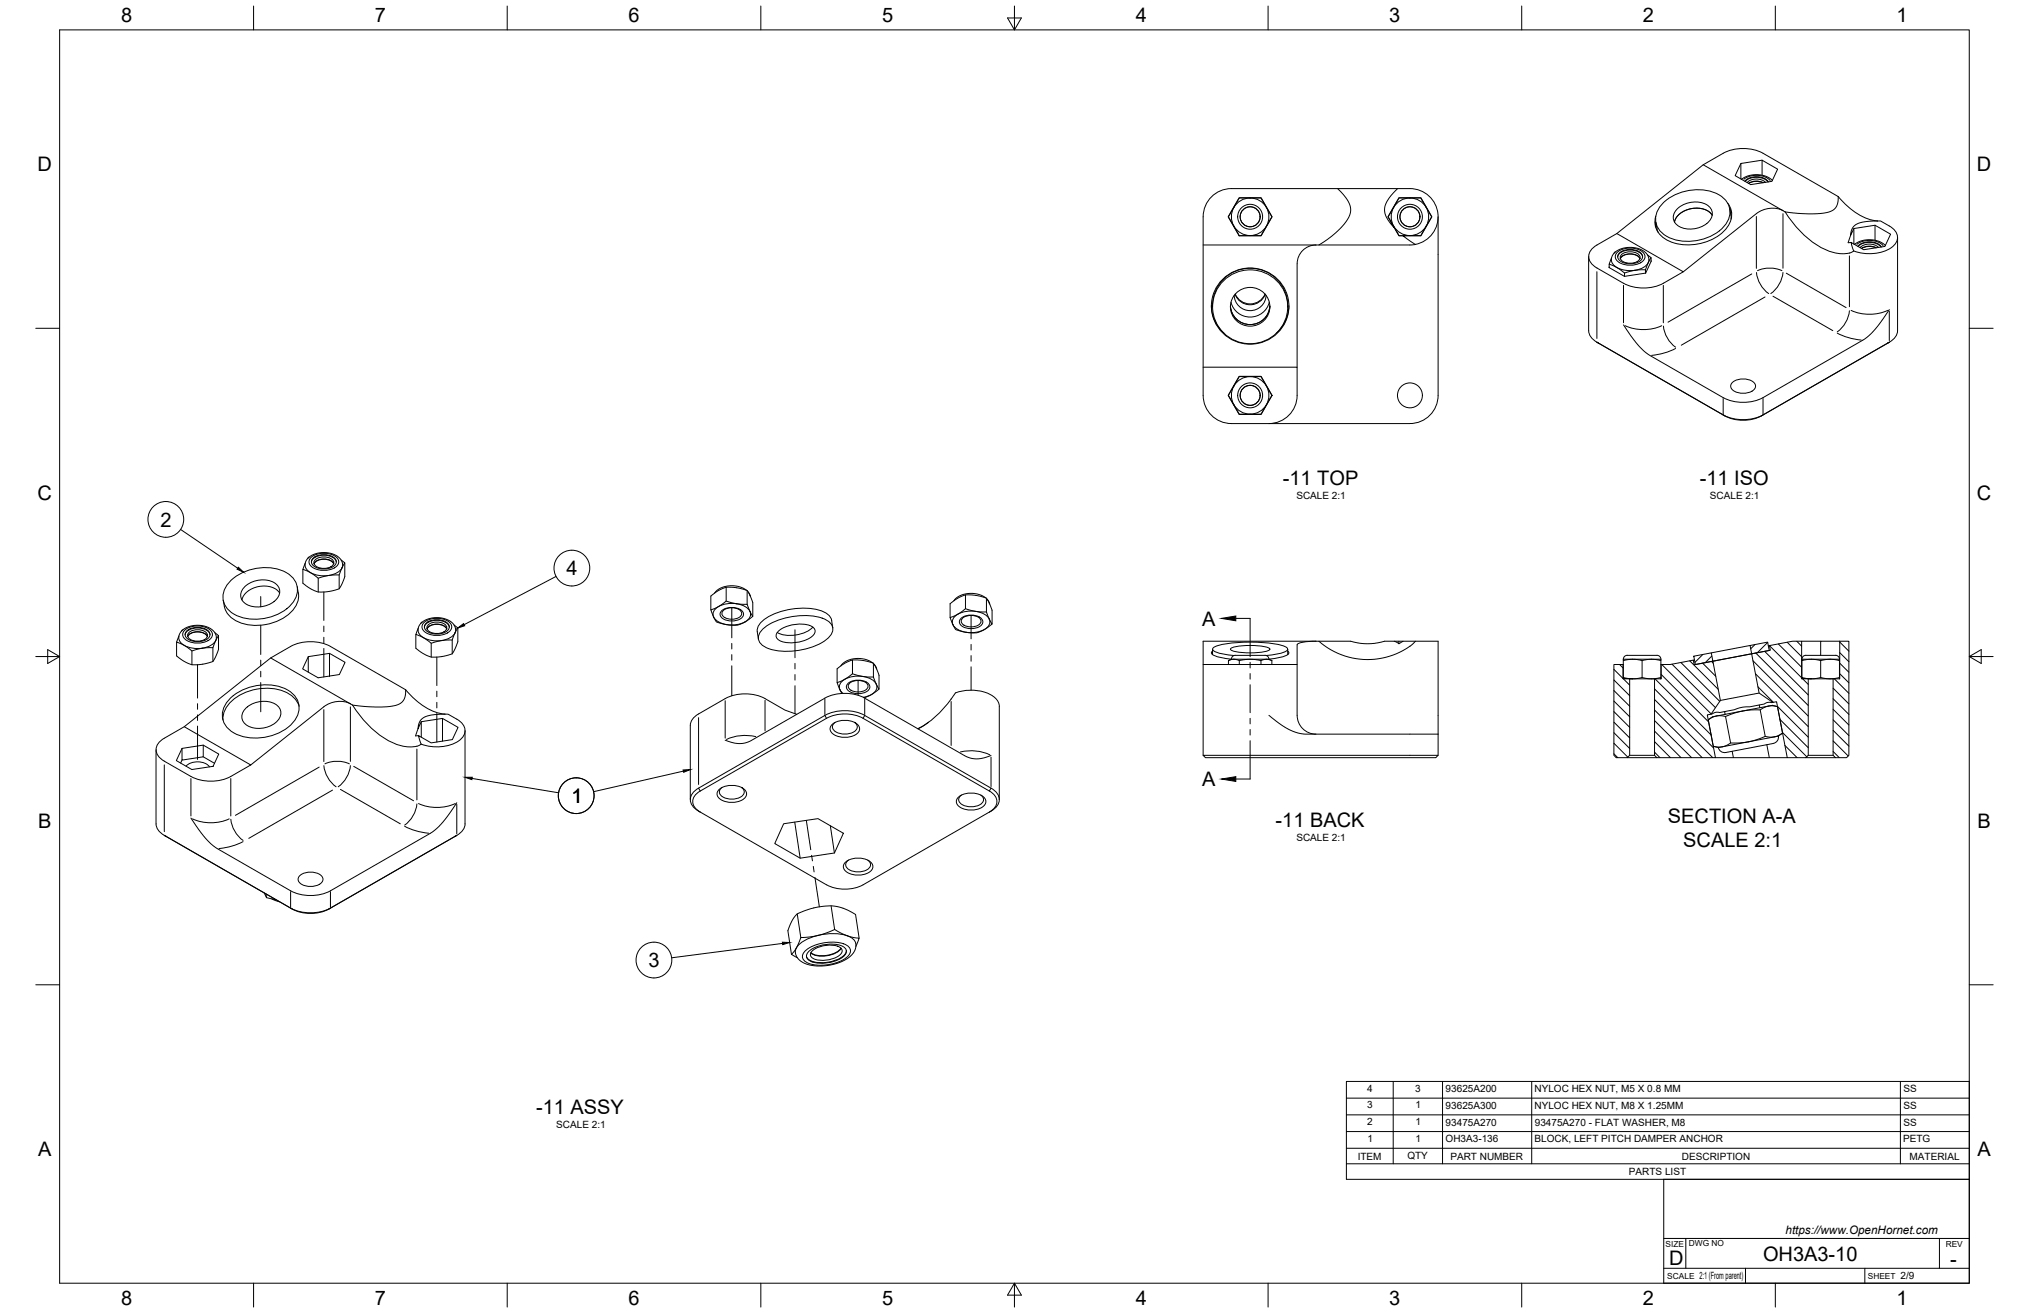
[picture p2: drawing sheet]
<svg xmlns="http://www.w3.org/2000/svg" width="864mm" height="559mm" viewBox="0 0 864 559" stroke-linecap="round" stroke-linejoin="round" font-family="sans-serif">
<!-- layer: Visible -->
<g fill="none" stroke="#000" stroke-width=".43">
<path d="M724.9 70.1l34 19.6M741 69.6l-2.5 5.2 6.7 3.8 9-1.4 2.4-5.2-6.6-3.8v6.4M741.3 76.2l3.2-1.5 3.7-.4 3.3 .7 2.9 1.8M742.7 77.1a7.1 7.1 0 0 1 10 .3M742.8 77.2a7.3 7.3 0 0 1 9.7 .2M750 68.2l-9 1.4v6.6M750.3 77.8a6.6 6.6 0 0 0-6 .3M750.5 77.7a6.6 6.6 0 0 0-6.3 .3M751.4 77.6a6 6 0 0 0-7.8 .1M527.4 84.2h9.4l4.6 8.1-4.6 8.1h-9.4l-4.7-8.1zM527.5 84.3h8.6a1.76 1.76 0 0 1 1.5 1.6l3.4 5.8a1.72 1.72 0 0 1-.6 2.2l-3.4 5.8a1.73 1.73 0 0 1-2.2 .6h-6.7a1.7 1.7 0 0 1-1.6-1.6l-3.6-6.4zM569.3 80.3l2.5 2.5 2.1 3 1 2.9-.3 2.6-1.7 3-2.9 3.4-3.8 3.3-4.8 3.3"/>
<path d="M593.2 96.3l1.9 3.4a1.73 1.73 0 0 0 2.2 .6h6.8a1.7 1.7 0 0 0 1.5-1.6l1.4-2.4M593.4 96.9l2 3.5h1.8M593.7 81.4l1.2-1.1a22.3 22.3 0 0 1 9 .6 12 12 0 0 1 8.2 12.1 12 12 0 0 1-9.6 11l-5.3-3.6h7.6l4.7-8.1-4.7-8.1h-9.4l-4.7 8.1 2.7 4.6-1.9-2.2-1.5-2.4-.5-1.5-.2-1.9 1-3.2zM594.9 80.3h-70.8a12 12 0 0 0-12 12v76a12 12 0 0 0 12 12h76a12 12 0 0 0 12-12v-76M600.1 84.3h4a1.76 1.76 0 0 1 1.5 1.6l3.7 6.4-2.3 4M600.1 84.3h-4a1.76 1.76 0 0 0-1.5 1.6l-3.4 5.8a1.72 1.72 0 0 0 .6 2.2l1.4 2.4M600.1 84.3a8 8 0 0 0-6.9 11.9M600.1 84.3a8 8 0 0 1 6.9 12M607 96.2a8 8 0 0 1-13.8 0M688.2 99.4l28.2 16.3-8.4 4.9M704.7 94.5l-.1 2.1M704.7 94.6l1.1 4.3"/>
<path d="M708.1 86.2a21.1 21.1 0 0 1 24.7-2.6 8.3 8.3 0 0 1 .2 13.6 21.1 21.1 0 0 1-24.8 2.6 8.3 8.3 0 0 1-.1-13.6zM713.8 89a10.6 10.6 0 0 1 14-.7 4.9 4.9 0 0 1-2.3 7.5 10.4 10.4 0 0 1-12.3-.6 4.4 4.4 0 0 1 .6-6.2zM728.8 91.6a9.4 9.4 0 0 0-12-1.8l-1.7 1.1-1.4 1.3-1 2.3M735.4 86.5a8.9 8.9 0 0 1-2.3 12.5 22.1 22.1 0 0 1-24.3 2.8 8.3 8.3 0 0 1-4.1-9.8M737 90.7l-.8-1.8 .6 4.4M758.9 89.7l.9 .5M758.9 89.7a10.9 10.9 0 0 0-11.3 1.2l-31.2 24.8M759.8 90.2a38.5 38.5 0 0 0 20.3 17.2 10.5 10.5 0 0 0 8 0l.9-.6M782.4 83.7l-32-18.5a18.8 18.8 0 0 0-17 0l-8.5 4.9-36.7 29.3-8.5 4.9a5.1 5.1 0 0 0-2.6 7.5l2.6 2.3 11.3 6.5a18.9 18.9 0 0 0 17 0M782.4 83.7l-.1 2.4-.7 1.9-1.4 1.4-1.9 .9-4 .6-4.7 .1-9.8-.8M782.4 83.6a26.1 26.1 0 0 0 16.7 10.4M789.1 97.3v6.6"/>
<path d="M789.1 96.2l1.4-.9 2.3-.8 7.6-.4a15.8 15.8 0 0 1 6.3 4.2 4.7 4.7 0 0 1-1.8 7.1 17.9 17.9 0 0 1-16 1.2l-1-3.4 5.3 3.1 9.1-1.4 2.4-5.2-6.6-3.8-9 1.4-1.4 2.9 .4-2.2zM798.1 95.9v6.4M799.1 94h.1M512.1 104.3h48M520.4 118.8a16.3 16.3 0 0 1 25.6 2.8 16.3 16.3 0 0 1-9 24.1 16.3 16.3 0 0 1-18.9-6.9 16.3 16.3 0 0 1 2.3-20zM520.8 119.5a15.8 15.8 0 0 1 24.8 2.7 15.8 15.8 0 0 1-8.7 23.4 15.8 15.8 0 0 1-18.4-6.7 15.8 15.8 0 0 1 2.3-19.4zM552.1 112.3v44M560.1 104.3a8 8 0 0 0-8 8M602.4 104l-1.8 .3h-40.5M676.2 109.2v31.5a6 6 0 0 0 3.5 4.9M684.9 112.4v1.5M685.9 109.8l-.8 2.1a.71 .71 0 0 0 .1 .7 .71 .71 0 0 0 .8 .2l2.7 1.4 2.7 2 4.5-1.2"/>
<path d="M687.3 107.4l3.2-1.7 4.2-.4 2.4 .4 1.8 .7 1.4 1 1.1 1.4a3.4 3.4 0 0 1 .2 3 9.7 9.7 0 0 1-10.3 3.2 5.4 5.4 0 0 1-5.5-4.7l.5-1.5zM687.6 107.2l-.6 .6M688.5 109.3a5.3 5.3 0 0 1 6.3-2.8 4.3 4.3 0 0 1 4.3 2.8M689.4 107.5a7.5 7.5 0 0 1 9.3 .6 2.43 2.43 0 0 1-1.9 3.6 7.5 7.5 0 0 1-7.9-1.3 2 2 0 0 1 .5-2.9zM689.6 110a5.4 5.4 0 0 1 8.4 0M689.7 110.1a5.4 5.4 0 0 1 8.3 0M690.2 108.3a6 6 0 0 1 7.7 .5 2.05 2.05 0 0 1-1.7 2.8 5.3 5.3 0 0 1-6.6-1.7zM691.4 116.2v1.4M700.4 114.8v1.4M701.2 108.5l.5 .4a1.02 1.02 0 0 1 .9 .8 1.02 1.02 0 0 1-.5 1.1l-1.6 3.5a1.46 1.46 0 0 1-1.9 .5l-2.7 .2M702.8 111l-2.4 5.2-9 1.4-6.6-3.8 .1-.2M702.8 109.7v1.6"/>
<path d="M787.7 100.2l-1.1 3.1 1.3-.1M789.3 104l3.3-1.6 3.4-.4 3.6 .7 2.8 1.8M789.4 103.9l-.1 .1M790.7 104.8a7.1 7.1 0 0 1 10.1 .3M790.9 104.9a7.3 7.3 0 0 1 9.7 .2M798.4 105.5a6.6 6.6 0 0 0-6 .3M798.6 105.4a6.6 6.6 0 0 0-6.3 .3M799.5 105.3a6 6 0 0 0-7.8 .1M807.7 101.1v39.6a6 6 0 0 1-3.6 4.9l-54.4 31.4M515.6 130.1a16.1 16.1 0 0 0 5.4 11.8M516.1 130.6a16 16 0 0 1 16-16.4 16 16 0 0 1 16 16.4M523.7 130.2a8.4 8.4 0 0 0 8.4 7.9 8.4 8.4 0 0 0 8.4-7.9"/>
<path d="M523.9 128.6a8.4 8.4 0 0 0 8.2 6.3 8.4 8.4 0 0 0 8.2-6.3M525.3 125.7a6.8 6.8 0 0 0 6.8 6.5 6.8 6.8 0 0 0 6.8-6.5M525.7 125.2a6.8 6.8 0 0 0 6.4 4.5 6.8 6.8 0 0 0 6.4-4.5M525.8 125.1a6.9 6.9 0 0 0 6.3 4.2 6.9 6.9 0 0 0 6.3-4.2M548.6 130.1a16.1 16.1 0 0 1-5.4 11.8M804.1 131.7l-5.2 7.5-2.7 3-2.2 1.8-43.6 25.2a18.8 18.8 0 0 1-17 0l-31.9-18.4-2.2-1.7-2.7-3-5.6-7.8M512.1 156.3h40v12a12 12 0 0 1-12 12M679.7 145.6l54.4 31.4a17.2 17.2 0 0 0 15.6 0M680.4 146h.1M803.5 146h-.1M527.4 160.2h9.4l4.6 8.1-4.6 8.1h-9.4l-4.7-8.1zM539 164.3l2 3.4a1.72 1.72 0 0 1-.6 2.2l-1.4 2.4"/>
<path d="M539 164.3l-2-3.5a1.73 1.73 0 0 0-2.2-.5h-6.7a1.7 1.7 0 0 0-1.6 1.6l-3.6 6.4 4.2 7.4a1.73 1.73 0 0 0 2.2 .6h6.8a1.76 1.76 0 0 0 1.5-1.6l1.4-2.4M539 164.3a8 8 0 0 1 0 8M539 164.3a8 8 0 0 0-12-2.2 8 8 0 0 0 0 12.3 8 8 0 0 0 12-2.1M733.4 176.6a18.8 18.8 0 0 0 17 0M737.5 162.6a7.5 7.5 0 0 1 9.3 .6 2.43 2.43 0 0 1-1.9 3.6 7.5 7.5 0 0 1-7.9-1.3 2 2 0 0 1 .5-2.9zM129.9 239.7l-.7 1.7a.58 .58 0 0 0-.3 .6 .58 .58 0 0 0 .5 .5l4.5 2.4a2.15 2.15 0 0 0 3.3 .6l2.7-.6M131.6 237.1l-.6 .6M132.6 239.2a5.3 5.3 0 0 1 6.2-2.9 4.3 4.3 0 0 1 4.3 2.9M133.4 237.4a7.5 7.5 0 0 1 9.4 .6 2.43 2.43 0 0 1-1.9 3.6 7.5 7.5 0 0 1-8-1.3 2 2 0 0 1 .5-2.9zM134.2 238.2a6 6 0 0 1 7.7 .5 2.05 2.05 0 0 1-1.7 2.8 5.3 5.3 0 0 1-6.6-1.8zM134.3 239a6.1 6.1 0 0 1 7.5 .4l.2 .6a5.4 5.4 0 0 0-8.3 0zM145.2 238.3l.6 .5a1.1 1.1 0 0 1 .8 .9 1.1 1.1 0 0 1-.6 1.1l-.4 .9"/>
<path d="M146.7 239.6v5.8l-1.6 4a2.6 2.6 0 0 1-2.8 1.8l-3.4 .7-3.3 .1-4.4-2-2.3-1.8v-5.9M98.3 247a21.1 21.1 0 0 1 24.7-2.5 8.3 8.3 0 0 1 .2 13.6 21.1 21.1 0 0 1-24.7 2.5 8.3 8.3 0 0 1-.2-13.6zM104 249.9a10.6 10.6 0 0 1 14.1-.8 4.9 4.9 0 0 1-2.3 7.5 10.4 10.4 0 0 1-12.3-.6 4.4 4.4 0 0 1 .5-6.1zM119 252.4a9.4 9.4 0 0 0-11.9-1.8l-1.8 1.1-1.3 1.3-1 2.3M126.5 249.7a10.7 10.7 0 0 1-5.6 13.2 20.9 20.9 0 0 1-22.3 .1 9.7 9.7 0 0 1-3.6-7.6M135.4 246.1v5.8M144.4 244.7v5.9M145.6 241.7l-.7 1.5a1.41 1.41 0 0 1-.5 1.4 1.41 1.41 0 0 1-1.5 .1l-3 .2M145.6 241.7a7.3 7.3 0 0 1-5.7 3.2M145.6 241.7a5.3 5.3 0 0 0-4.8-6.2l-3.3-.3-2.8 .4-2.7 1.2-1.6 1.7a3.7 3.7 0 0 0 2.5 5.6 12.9 12.9 0 0 0 7 .8M302.6 259.6v-5.9l1.7-1.4 2.5-1.5 2.3-.9 3.2 .1 3.4 .6a4.6 4.6 0 0 1 4 4l.7 1.8v5.9M307.3 259.8a7.1 7.1 0 0 1 8.8 .5 2.63 2.63 0 0 1-2.5 3.7 6.2 6.2 0 0 1-7-2.1 1.96 1.96 0 0 1 .7-2.1z"/>
<path d="M307.9 259.8a5.9 5.9 0 0 1 7.6 .5 2.05 2.05 0 0 1-1.7 2.8 5.2 5.2 0 0 1-6.5-1.7zM309.1 249.9v5.9M313.5 257l-4.4-1.2-3.1 2.2-3 1.4a.43 .43 0 0 0-.5 .3 .43 .43 0 0 0 .3 .6l.9 2.3M313.5 257l3 .2a1.39 1.39 0 0 1 1.5 .1 1.39 1.39 0 0 1 .6 1.4l1.1 2.5a1.05 1.05 0 0 1 .6 1.2 1.05 1.05 0 0 1-1 .8l-2.2 1.5M313.6 257a6 6 0 0 1 5.9 4.4l-.6 1.8-1.8 1.5M313.6 257a9.9 9.9 0 0 0-9.9 3.2l-.2 1.2 .2 1.2M317.7 251.2l-1.5-.9-2-.7-4.4-.2-3.6 1.1-2.1 2M318 251.3v5.9M318.3 251.8l1.1 2M410.9 253.2v5.9M419.5 254.5l-1.5-1-2-.7-4.4-.2-3.4 1.1-2.2 2M419.9 254.6v5.8"/>
<path d="M420.2 255.1l1 2M76.2 270.7l-.8 2a.71 .71 0 0 0 .1 .8 .71 .71 0 0 0 .8 .2l2.7 1.3 2.7 2 3.4-.9 4.9-.5a1.19 1.19 0 0 0 1.2-1.5l.6-1.5M77.9 268l-.7 .6M78.8 270.2a5.3 5.3 0 0 1 6.2-2.9 4.3 4.3 0 0 1 4.4 2.9M79.7 268.4a7.5 7.5 0 0 1 9.3 .5 2.43 2.43 0 0 1-1.9 3.7 7.5 7.5 0 0 1-7.9-1.4 2 2 0 0 1 .5-2.8zM79.9 270.9a5.4 5.4 0 0 1 8.4 0M80.5 269.1a6 6 0 0 1 7.6 .5 2.05 2.05 0 0 1-1.7 2.9 5.3 5.3 0 0 1-6.6-1.8zM81.7 277v5.9M90.6 275.7v5.8M91.4 269.3l.6 .4a1.09 1.09 0 0 1 .9 1 1.09 1.09 0 0 1-.7 1.1l-.4 .8M92.1 271.4l-.4-1.7-1.3-1.6-1.9-1.1-2.5-.7-3-.2-2.6 .6-2.4 1.2-1.4 1.6a3.7 3.7 0 0 0 2.5 5.5 11.5 11.5 0 0 0 12.4-1.8l.3-.6M92.1 271.4l-.3 1.2"/>
<path d="M93 270.5v5.9l-1.7 4a2.45 2.45 0 0 1-2.5 1.7l-3.7 .7-3.4 .1-3.8-1.7-2.7-2.1v-5.8M131.2 279.5l-2.4 5.2 6.6 3.8 9-1.4 2.5-5.2-6.6-3.8v9.6M140.3 278.1l-9.1 1.4v6.5M178 267.4l-.8 2a.72 .72 0 0 0 .1 .8 .72 .72 0 0 0 .8 .2l2.9 1.5 2.5 1.9 4.5-1.2M179.7 264.8l-.7 .6M180.6 266.9a5.3 5.3 0 0 1 6.3-2.9 4.3 4.3 0 0 1 4.3 2.9M181.5 265.1a7.5 7.5 0 0 1 9.4 .5 2.43 2.43 0 0 1-1.9 3.7 7.5 7.5 0 0 1-8-1.4 2 2 0 0 1 .5-2.8zM181.7 267.6a5.4 5.4 0 0 1 8.4 0M181.8 267.7a5.4 5.4 0 0 1 8.3 0M182.3 265.9a6 6 0 0 1 7.7 .5 2.05 2.05 0 0 1-1.7 2.8 5.3 5.3 0 0 1-6.6-1.8zM183.5 273.8v5.9M192.5 272.4v5.9"/>
<path d="M193.3 266l.5 .4a1.03 1.03 0 0 1 .9 .9 1.03 1.03 0 0 1-.6 1.1l-.4 1M193.7 269.4l-1.1 2.5a.86 .86 0 0 1-1.4 .5l-3.2 .2M193.7 269.3a7.3 7.3 0 0 1-5.7 3.3M193.7 269.3a5.2 5.2 0 0 0-4.8-6.1l-3.2-.4-3.1 .5-2.7 1.3-1.4 1.6a3.7 3.7 0 0 0 2.5 5.6 12.9 12.9 0 0 0 7 .8M194.9 267.3v5.8l-1.7 4.1a2.45 2.45 0 0 1-2.5 1.6l-3.5 .7-3.7 .2-3.6-1.7-2.9-2.1v-5.9M303.7 262.6a7.3 7.3 0 0 0 5.7 3.2M303.7 262.6l.5 1a2.43 2.43 0 0 0 2.5 1.7l2.7 .6M317.1 264.7l-3.2 1.4-4.5-.2M317.1 264.7a12.3 12.3 0 0 1-7.7 1.1M324.2 268.3a26.7 26.7 0 0 1 18.6-6.3 16.2 16.2 0 0 1 10.4 2.9 4.3 4.3 0 0 1-1 6.9 29 29 0 0 1-26.2 3.8 4.3 4.3 0 0 1-1.8-7.3zM331.2 268.7a14.3 14.3 0 0 1 14.9-1.7 2.38 2.38 0 0 1-.7 4.1 14.4 14.4 0 0 1-14.2 1.1 2.16 2.16 0 0 1 0-3.5zM345.9 266.9a14.1 14.1 0 0 1-15.1 2.3"/>
<path d="M354.4 267.2a6.8 6.8 0 0 0-5.8-7.6 29.4 29.4 0 0 0-24.4 5 6.2 6.2 0 0 0-1.4 7.4M404.4 262.8v-5.9l2.1-1.6 2.1-1.2 2.5-.9h3l3.4 .6a4.6 4.6 0 0 1 4 4l.8 1.9v5.9M405.6 265.8a7.3 7.3 0 0 0 5.7 3.3M405.6 265.9l.5 .9a2.59 2.59 0 0 0 2.8 1.8l2.3 .5M409.2 263.1a7.1 7.1 0 0 1 8.8 .5 2.63 2.63 0 0 1-2.6 3.7 6.2 6.2 0 0 1-7-2.1 1.96 1.96 0 0 1 .8-2.1zM409.7 263.1a5.9 5.9 0 0 1 7.6 .5 2.05 2.05 0 0 1-1.6 2.8 5.2 5.2 0 0 1-6.6-1.8zM421 263.5l-1-2.6a.86 .86 0 0 0-1.4-.4l-3.7-.4-4-1-3 2.2-3 1.4a.44 .44 0 0 0-.6 .3 .44 .44 0 0 0 .3 .5l1 2.4M421 263.5l.6 1.1a.89 .89 0 0 1 .6 .9 .89 .89 0 0 1-.9 .8l-2.9 1.9-2.6 1.1-4.6-.2M421.1 263.5a4.1 4.1 0 0 1-3.6 5.1l-3.5 .6-2.7-.1M421.1 263.5a9.7 9.7 0 0 0-10.3-3.2 5.8 5.8 0 0 0-5.5 4.3l.3 1.2M516.1 276.3v2.3M516.1 277.1l-.4 .4v.7a14.7 14.7 0 0 0 8.4 2.3"/>
<path d="M523.8 276a27.6 27.6 0 0 1 15.1-.7l1.2 .5 .4 .5a7.9 7.9 0 0 1-5.7 1.5 23.3 23.3 0 0 1-11-1.3zM525.2 279a17.2 17.2 0 0 1-8.9-2.3l-.1-.7a16.3 16.3 0 0 1 9.4-2.5 54 54 0 0 1 21.6 1.8l.8 .7-.1 .7a17.2 17.2 0 0 1-8.9 2.3M548.1 276.3v2.3M548.1 277.1l.4 .4v.7a14.7 14.7 0 0 1-8.4 2.3M552.1 274.4v8.4M560.1 272.9a16.1 16.1 0 0 0-7.9 1.2l-.1 .3M561.4 272.9h13.3a26 26 0 0 0 14.8 0h12.9M593.4 272.9l2 1.1v-1.1M597.2 272.9l-1.8 1.1M720.9 279.3l7.5-1.4 .6 3.5-7.4 1.4zM744.9 274.7l7.4-1.4 .7 3.5-7.4 1.5zM744.9 274.7l-16.5 3.2"/>
<path d="M745.6 278.3l-16.6 3.1M753.1 274.8l.4 1.9-7.9 1.6 3.1 16.7 5.9 3.9 1.6-.3 4.5 23.9h7.9l1-1v-32.6M753.1 274.8l9.8-1.9h3.9l.1 16M753.1 274.8l-.5 .1M766.8 272.9h8.1M783 272.9l-.1 16M783 272.9h3.9v48.6l-1 1h-4.7l-1-1v-32.6M783 272.9h-8.1v6M98.1 297.1a21.8 21.8 0 0 1 25.5-2.7 8.6 8.6 0 0 1 .2 14.1 21.8 21.8 0 0 1-25.5 2.6 8.6 8.6 0 0 1-.2-14zM115.2 280l33.9 19.6M149.1 299.6l1 .5M149.2 299.5a10.9 10.9 0 0 0-11.4 1.3l-31.1 24.8"/>
<path d="M172.6 293.5a26.1 26.1 0 0 0 16.8 10.4M356.3 290.5v-5.9l2.3-1.7 4.2-2 3.7 .1 2.9 .5a4.5 4.5 0 0 1 4 4l.7 1.9v5.9M357.5 293.5l1.3 1.6M357.5 293.6l.9 1.5M361.1 290.8a7.1 7.1 0 0 1 8.8 .5 2.63 2.63 0 0 1-2.6 3.7 6.2 6.2 0 0 1-7-2.1 1.96 1.96 0 0 1 .8-2.1zM361.6 290.8a5.9 5.9 0 0 1 7.7 .5 2.05 2.05 0 0 1-1.7 2.8 5.2 5.2 0 0 1-6.6-1.8zM362.8 280.9v5.8M367.3 287.9l-4.5-1.2-2.9 2.2-3.1 1.5a.44 .44 0 0 0-.6 .3 .44 .44 0 0 0 .4 .5l.9 2.4M367.3 287.9l3.8 .2a1.24 1.24 0 0 1 1.2 1.5l.7 1.6M367.3 287.9a9.9 9.9 0 0 0-9.8 3.3l-.3 1.1 .3 1.2M367.3 287.9a7.3 7.3 0 0 1 5.7 3.3M371.5 282.2l-1.6-1-2-.7-4.1-.2-3.2 .9-1.6 .9-1.1 1.3"/>
<path d="M371.8 282.3v5.8M372.1 282.8l1 2M373 291.2l.4 .8a1.13 1.13 0 0 1 .6 1.2 1.13 1.13 0 0 1-1 1l-2.5 1.6-2.7 1.2M373 291.2a3.9 3.9 0 0 1-3.1 4.9l-2.5 .7M512.1 282.8h40v21.6M522.9 281.2v1.6M524.1 280.6h15.1l2.1 .6M524.1 280.6l-1.2 .6M524.1 280.6a2.44 2.44 0 0 1 3-1.7h11a1.7 1.7 0 0 1 2 1.7M527.5 281.2v1.6M536.7 281.2v1.6M540.1 280.6l-2.3 .2a3 3 0 0 1-3 0h-5.2a7 7 0 0 1-4.4-.2l-2.3 .6"/>
<path d="M540.1 280.6l1.2 .6M541.3 281.2v1.6M690.8 282.8h.1M690.9 280.6h16M690.9 280.6v.6l3.3-.6 3.1 .2a9.3 9.3 0 0 0 4.9-.2l4.7 .6v-.6M690.9 288.3l3.1 .6 3.3-.2a9 9 0 0 1 4.9 .2l4.7-.6v.6h-16zM690.9 288.9l-.1-6.1h-3.9v38.7l1 1h4.7l1-1v-32.6M690.9 281.2v7.1M690.9 280.6a2.44 2.44 0 0 1 3.1-1.7h10.9a1.7 1.7 0 0 1 2 1.7M698.9 281.2v7.1M704.2 288.9v32.6l1 1h24.9l-3.4-18.3 1.6-.2 3.9-5.9-3.2-16.7-7.9 1.5-.4-2-9.8 1.9h-3.9l-.1 6.1M706.9 282.8h.1"/>
<path d="M706.9 281.2v7.1M721.2 280.9h-.5M748.7 295l-16.5 3.1M754.6 298.9h-1.9l-1.2 .3a19.2 19.2 0 0 1-7.5 1.6l-2.5 .2-3.3 1-6.2 1.3-1.7-.2-2 .9M766.9 280.6h16M766.9 280.6v.6l3.3-.6 3.1 .2a9.3 9.3 0 0 0 4.9-.2l4.7 .6v-.6M766.9 288.3l3.1 .6 3.3-.2a9 9 0 0 1 4.9 .2l4.7-.6v.6h-16zM766.9 281.2v7.1M767 280.6a2.44 2.44 0 0 1 3-1.7h10.9a1.7 1.7 0 0 1 2 1.7M774.9 281.2v7.1M782.9 281.2v7.1M66.4 319.1v31.5a6 6 0 0 0 3.5 4.9l54.5 31.4a17.2 17.2 0 0 0 15.6 0l54.4-31.4"/>
<path d="M77.5 318.5l9-1.4 6.6 3.8-2.4 5.2-9 1.4-6.6-3.8zM78.4 309.3l28.3 16.3-8.5 4.9M86.5 317.1v5l-9 1.4v-5M104.5 301.5a10.6 10.6 0 0 1 14-.7 4.9 4.9 0 0 1-2.2 7.5 10.4 10.4 0 0 1-12.4-.6 4.4 4.4 0 0 1 .6-6.2zM127.3 300.6a12.2 12.2 0 0 0-11.5-7.6 21.3 21.3 0 0 0-19.3 7.8l-.6 1.1a8.5 8.5 0 0 0-1 4.6M150 300a38.5 38.5 0 0 0 20.3 17.3 10.5 10.5 0 0 0 8.1 0l.9-.6M150.1 300.1l9.7 .8 4.5-.1 4.3-.6 1.9-.9 1.4-1.5 .7-2v-2.3l-31.9-18.4a18.8 18.8 0 0 0-17 0l-8.5 4.9-36.8 29.3-8.5 4.9a5.1 5.1 0 0 0-2.6 7.5l2.6 2.2 11.4 6.6M177.9 310.1l-1 3.1M178.2 313.1l-1.3 .1M179.3 307.1v6.7M179.3 306.2l1.5-1.1 2.3-.7 7.6-.4a15.8 15.8 0 0 1 6.2 4.2 4.7 4.7 0 0 1-1.7 7.1 17.9 17.9 0 0 1-16 1.2l-1-3.4 5.3 3.1 9-1.4 2.5-5.2-6.7-3.8-9 1.3-1.4 3 .5-2.4zM188.3 305.8v9.6"/>
<path d="M189.4 303.9h.1M197.9 311l.1 39.6a6 6 0 0 1-3.6 4.9M297.3 303.8l11.4-6.5a18.8 18.8 0 0 1 16.9 0l8.5 4.9 5 1.8M297.3 303.8a6 6 0 0 0-3.5 4.9v31.6M308.7 315l5.4 1.4 2.7-.1 2-.7 32.3-18.5a18.7 18.7 0 0 1 17 0l43.4 25 2 .6 2.9 .3 5.4-1.5M354.4 308.1a9 9 0 0 1 10.9 .6 2.88 2.88 0 0 1-2 4.4 8.4 8.4 0 0 1-9.8-2 2.41 2.41 0 0 1 .9-3zM355.5 307.4a2.26 2.26 0 0 0-1.2 2.3 2.26 2.26 0 0 0 1.7 1.9 7.2 7.2 0 0 0 8.7-1.5 2.12 2.12 0 0 0-1-2.7M390.7 310.2a49.3 49.3 0 0 0 16-15.3 17.9 17.9 0 0 1 16.9 2.2l1.5 2 .2 1.5v39.7M395.2 307.4l-4.6 2.7M540.1 304.4l4.5 3.6 3.7 2.3 3 1.3 3.4 .8h57.4M552.1 304.4a8 8 0 0 0 8 8M612.1 312.4v-39.5h-9.7l-.8 .9a31.1 31.1 0 0 1-40.2-.9h-49.3v48.6"/>
<path d="M612.1 312.4v9.1M727.1 306.3l2.1 11.3 3.4 .3 2.8-1a3.5 3.5 0 0 1 3.5-.7l5.2-.5 5.1-1.4a6.5 6.5 0 0 1 4.7-.6l2.4-.4 2.4-1.3M729.2 317.6l2.2 .6M734 302.9l.3 1.1M734.4 304.9l2.2 11.3M737.3 319.7l.5 2.8M748.8 300l.2 1.2M749.2 302.1l2.1 11.3M752 316.9l1.1 5.6M754.8 316.4l-19.7 3.7a2.86 2.86 0 0 1-3.7-2M756.6 300.7l-2.2-.5-8.7 1.6-16.8 3.2-1.8 1.3M756.6 300.7l-3.7-.2-2.5 .9a3.4 3.4 0 0 1-3.6 .7l-5.2 .5-5 1.4a6.2 6.2 0 0 1-4.7 .6l-2.4 .4-2.4 1.3"/>
<path d="M756.6 300.7l2.1 11.3M756.9 313.3l-.2 1.7-.8 .9-1.1 .5M758.7 312l-1.8 1.3-25.5 4.9M77.5 323.5l-.6 1.3M79.2 326.1a7.2 7.2 0 0 1 9.9 .3M81.3 330.4a18.8 18.8 0 0 0 17 0M86.5 322.1l4.8 2.7M306.3 335.8a9 9 0 0 1 10.9 .6 2.88 2.88 0 0 1-2 4.4 8.4 8.4 0 0 1-9.8-2 2.41 2.41 0 0 1 .9-3zM307.4 335.1a2.26 2.26 0 0 0-1.2 2.2 2.26 2.26 0 0 0 1.6 2 7.2 7.2 0 0 0 8.8-1.5 2.13 2.13 0 0 0-1-2.7M408.2 339.1a9 9 0 0 1 10.9 .5 2.88 2.88 0 0 1-2.1 4.5 8.4 8.4 0 0 1-9.8-2 2.41 2.41 0 0 1 1-3zM409.2 338.4a2.26 2.26 0 0 0-1.2 2.2 2.26 2.26 0 0 0 1.7 1.9 7.2 7.2 0 0 0 8.8-1.4 2.12 2.12 0 0 0-1.1-2.7M421.1 336.7l-53.7-31a17.2 17.2 0 0 0-15.6 0l-53.7 30.9a4.7 4.7 0 0 0-3.3 4.5 4.7 4.7 0 0 0 3.3 4.5"/>
<path d="M421.1 336.6a4.7 4.7 0 0 1 3.2 4.5 4.7 4.7 0 0 1-3.2 4.5l.7-.4M512.1 321.5h100l-1 1h-98zM692.6 322.5h12.6M693.6 321.5h10.6M730.1 322.5h30.6M768.6 322.5h12.6M769.6 321.5h10.6M70.6 355.9h.1M194.4 341.6l-5.9 8.3-4.2 4-43.6 25.2a18.8 18.8 0 0 1-17 0l-32.1-18.5-2-1.7-2.9-3.1-5.4-7.7M194.4 355.5l-.7 .4M298 345.6l53.8 31a17.2 17.2 0 0 0 15.6 0l53.7-31M333.5 350.6l14.6-2.2 10.9 6.2-3.8 8.4-14.6 2.2-10.8-6.2z"/>
<path d="M338.3 349.9l2.3 15.3M353.4 351.5l1.8 11.5M421.9 345.2a5.1 5.1 0 0 0 2.6-7.5l-2.7-2.3-53.7-30.9a18.8 18.8 0 0 0-17 0l-53.8 30.9a5.1 5.1 0 0 0-2.6 7.5l1.5 1.6 1.8 1.1M127.7 372.5a7.5 7.5 0 0 1 9.4 .6 2.43 2.43 0 0 1-1.9 3.6 7.5 7.5 0 0 1-7.9-1.3 2 2 0 0 1 .4-2.9zM360.1 366.8a9 9 0 0 1 10.9 .5 2.88 2.88 0 0 1-2.1 4.5 8.4 8.4 0 0 1-9.8-2.1 2.41 2.41 0 0 1 1-2.9zM361.2 366.1a2.26 2.26 0 0 0-1.2 2.2 2.26 2.26 0 0 0 1.6 1.9 7.2 7.2 0 0 0 8.8-1.4 2.12 2.12 0 0 0-1.1-2.7M112.5 380l.2 .5a2.43 2.43 0 0 0 2.8 2l1.9 .4M113.2 380.4l.3 1.6M115.7 382.5l3.3 1.3M123.7 386.5a18.8 18.8 0 0 0 17 0M339.3 388.9l1.5 10.1M353.7 385.5l1.5 10.1"/>
<path d="M360.6 398.2a4.2 4.2 0 0 1 3.6 5.1l-1 2.3-2.6 2.4-3.8 1.8-4.9 1.2-4.1 .1-4.1-.7-3-1.4-1.7-2a3.8 3.8 0 0 1 0-3.6M360.6 398.2a23.5 23.5 0 0 0-20.7 4l-.9 1.2M360.6 398.3l-3.5-1.6a2.44 2.44 0 0 0-3.8-.3l-5.6 1.8-5.3 .7a1.78 1.78 0 0 0-2.2 1.9l-1.2 2.6M360.6 398.3l5.1 1-1.4 3.5M365.7 399.3l-1.5-10.1-4.8-2.4-3.8-1.1-3.9-.1-4.9 .7-4 1.2-3.5 1.4-2.3 3.2-1.7 4 1.6 10.1M339 403.4l-1.4 2a.7 .7 0 0 0-.6 .8 .7 .7 0 0 0 .9 .6l1.5 .8M344.2 405a14.6 14.6 0 0 1 15.2-1.8 2.44 2.44 0 0 1-.8 4.2 14.7 14.7 0 0 1-14.5 1.1 2.21 2.21 0 0 1 .1-3.5zM345.6 404.9a11.4 11.4 0 0 1 12.3-1.4 1.95 1.95 0 0 1-.7 3.1 11.7 11.7 0 0 1-11.7 .9 1.7 1.7 0 0 1 .1-2.6zM357.9 403.5a11.1 11.1 0 0 1-11.2 2.8l-1.6-.9M358 403.6a11.1 11.1 0 0 1-11.3 2.9l-1.6-.9M360.2 404.5a6.2 6.2 0 0 1-5.3 4.4 12.9 12.9 0 0 1-11-.7l-.6-1.2"/>
<circle cx="532.1" cy="92.3" r="4.3"/>
<circle cx="532.1" cy="92.3" r="4.2"/>
<circle cx="532.1" cy="92.3" r="8"/>
<circle cx="532.1" cy="92.3" r="5.3"/>
<circle cx="600.1" cy="92.3" r="4.2"/>
<circle cx="600.1" cy="92.3" r="5.3"/>
<circle cx="532.2" cy="130.6" r="8.3"/>
<circle cx="532.1" cy="168.3" r="4.3"/>
<circle cx="532.1" cy="168.3" r="4.2"/>
<circle cx="532.1" cy="168.3" r="5.3"/>
<circle cx="600.1" cy="168.3" r="5.3"/>
</g>
<!-- layer: Visible Narrow -->
<g fill="none" stroke="#000" stroke-width=".43">
<path d="M742.2 76.3a9 9 0 0 1 11.2 .5M747.6 92.1v22.1M758.9 91v23.2M679.7 115.6v28.5M688.6 107.2a9.1 9.1 0 0 1 11 .5 2.89 2.89 0 0 1-2.1 4.5 8.4 8.4 0 0 1-9.8-2 2.42 2.42 0 0 1 .9-3zM745.6 116.6l-35.6 20.5M747.6 116a12.7 12.7 0 0 0 5.2 9M748.1 115.2a12.8 12.8 0 0 1 10.3 0M758.9 116a12.7 12.7 0 0 1-5.2 9M760.3 116.3l25.4 14.6M787.2 108.9v21.6M790.3 104a9 9 0 0 1 11.2 .5"/>
<path d="M691 121.5v15.9M691.7 138.6a19.1 19.1 0 0 0 15.6 0M708 121.5v15.9M708 138.8a12.7 12.7 0 0 0 5.2 9M751.2 126.4l-35.6 20.5M754.6 126.1l25.5 14.6M787.2 132.3a12.7 12.7 0 0 1-5.2 8.9M787.9 132.1a19.1 19.1 0 0 0 15.6 0M804.1 132.4v12.5M679.7 145.7l.7 .3M713.2 148.3a27.6 27.6 0 0 1-10.2 3M782 141.8a27.6 27.6 0 0 0 10.2 2.9"/>
<path d="M804.1 145.7l-.6 .3M733.4 169.6v6.6M733.5 176.6l.6 .4M750.4 176.6l-.7 .4M750.4 169.6v6.6M132.6 237a9.1 9.1 0 0 1 11 .6 2.89 2.89 0 0 1-2.1 4.5 8.4 8.4 0 0 1-9.8-2.1 2.42 2.42 0 0 1 .9-3zM78.9 268a9.1 9.1 0 0 1 11 .5 2.89 2.89 0 0 1-2.1 4.5 8.4 8.4 0 0 1-9.8-2 2.42 2.42 0 0 1 .9-3zM180.7 264.7a9.1 9.1 0 0 1 11 .6 2.89 2.89 0 0 1-2.1 4.5 8.4 8.4 0 0 1-9.8-2.1 2.42 2.42 0 0 1 .9-3zM308.7 298.2v15.9M325.6 298.1v13M351.1 297.5v6.6M368 297.5v6.6"/>
<path d="M404.8 298.6v18.7M137.8 302v22.1M149.1 300.8v23.2M177.4 318.8v21.6M297.3 305.4v28.5M321.7 313.5a19.4 19.4 0 0 0-12.5 1.2M351.1 304.5l.6 1.1M368 304.5l-.6 1.1M69.9 325.5v28.4M81.3 331.3v16M98.2 331.3v16M135.8 326.5l-35.6 20.5"/>
<path d="M137.9 325.8a12.8 12.8 0 0 0 5.2 9.1M138.3 325.1a12.8 12.8 0 0 1 10.4 0M141.5 336.3l-35.6 20.5M144.9 336l25.5 14.6M149.1 325.8a12.8 12.8 0 0 1-5.2 9.1M150.6 326.2l25.4 14.6M297.4 335.5l.6 1.1M408.8 320a19.4 19.4 0 0 1 12.5 1.2M421.8 335.5l-.7 1.1M421.8 322.2v12.6M70 355.6l.6 .3M82 348.5a19.2 19.2 0 0 0 15.6 0"/>
<path d="M98.3 348.7a12.8 12.8 0 0 0 5.2 9M103.4 358.2a27.6 27.6 0 0 1-10.2 2.9M172.3 351.7a27.6 27.6 0 0 0 10.2 2.9M177.4 342.1a12.8 12.8 0 0 1-5.2 9.1M178.1 342a19.2 19.2 0 0 0 15.6 0M194.4 355.6l-.7 .3M194.4 342.3v12.5M123.7 379.5v6.6M140.7 379.5v6.6M123.7 386.5l.7 .4M140.6 386.5l-.6 .4M342.8 404.7a18.4 18.4 0 0 1 17.3-2.6 2.8 2.8 0 0 1 1.9 2.3 2.8 2.8 0 0 1-1.3 2.7 18.4 18.4 0 0 1-17.2 2.6 2.8 2.8 0 0 1-2-2.3 2.8 2.8 0 0 1 1.3-2.7z"/>
</g>
<!-- layer: Tweak Trail -->
<g fill="none" stroke="#000" stroke-width=".43">
<path d="M111 253.9v4.4M137.8 251.9v12.2M311.5 258.7v12.7M111 266.1v12.5M137.8 266.4v2.4M137.8 271.2v2.4M137.8 276v12.1M185.9 279.7v12.1M311.5 273.8v2.4M311.5 278.6v2.4M338.4 268v11.9M413.3 261.9v10"/>
<path d="M413.3 274.3v2.3M413.3 279v2.4M84.1 282.9v14.2M84.1 299.5v2.4M111 280.9v2.4M111 285.7v2.4M111 290.5v12.4M185.9 294.2v2.3M185.9 298.9v2.4M311.5 283.4v12.7M338.4 282.3v2.4M338.4 287.1v2.4"/>
<path d="M338.4 291.8v11.9M365.2 289.6v6.3M413.3 283.8v9.9M84.1 304.2v2.4M84.1 309v14.2M185.9 303.7v12.1M343.2 349.1l1.9 12.6M345.4 364l.4 2.4M346.2 368.7l.3 2.4M346.9 373.4l1.8 12.5"/>
</g>
<!-- layer: Border -->
<g fill="none" stroke="#000" stroke-width=".43">
<path d="M25.4 12.7h812.8v533.4h-812.8zM107.9 2.6v10.1M215.9 2.6v10.1M323.8 2.6v10.1M428.8 7.6h5.9l-2.9 5.1zM431.8 2.6v10.1M539.7 2.6v10.1M647.7 2.6v10.1M755.6 2.6v10.1M15.2 139.7h10.2M838.2 139.7h10.1M15.2 279.4h10.2"/>
<path d="M20.3 276.5l5.1 2.9-5.1 3zM838.2 279.4l5.1-2.9v5.9zM838.2 279.4h10.1M15.2 419.1h10.2M838.2 419.1h10.1M107.9 546.1v10.2M215.9 546.1v10.2M323.8 546.1v10.2M431.8 546.1l2.9 5.1h-5.9zM431.8 546.1v10.2M539.7 546.1v10.2M647.7 546.1v10.2"/>
<path d="M755.6 546.1v10.2"/>
</g>
<!-- layer: Hatching -->
<g fill="none" stroke="#000" stroke-width=".43">
<path d="M724.8 278.6l-3.4 3.3M728.6 279.2l-2.8 2.8M747 274.3l-1.8 1.8M747.3 277.9l22.3 22.3M751.1 277.2l18.5 18.5M752.4 273.4l-4.4 4.4M753.2 274.8l13.6 13.7M756.9 274.1l9.9 9.9M760.7 273.3l6.1 6.2M764.8 272.9l2 2.1M783 277.7l3.9 3.9M783 273.2l3.9 3.9"/>
<path d="M686.9 298.4l6.7 6.7M686.9 293.9l6.7 6.7M686.9 289.4l6.7 6.7M686.9 284.9l3.9 3.9M689.4 282.8l1.4 1.5M690.9 288.9l2.7 2.7M704.2 297.7l24.8 24.8M704.2 293.2l25.2 25.1M704.4 288.9l23.9 23.9M707 287l20.2 20.3M707.3 282.8l21 21M711.7 282.7l18.4 18.5"/>
<path d="M715.4 282l16.6 16.5M719.2 281.2l12.1 12.2M724.7 282.2l5.6 5.6M728.5 281.5l.7 .8M746.1 281.2l23.5 23.5M747.2 286.8l22.4 22.4M748.2 292.3l6.6 6.6M767.3 288.9l2.3 2.4M780.2 297.4l6.7 6.7M780.2 292.9l6.7 6.7M780.8 288.9l6.1 6.2M783 286.7l3.9 3.9"/>
<path d="M783 282.2l3.9 3.9M686.9 316.3l5.9 5.9M686.9 311.8l6.7 6.7M686.9 307.3l6.7 6.7M686.9 302.9l6.7 6.6M704.2 315.7l6.8 6.8M704.2 311.2l11.3 11.3M704.2 306.7l15.8 15.8M704.2 302.2l20.3 20.3M756.5 300.6l13.1 13.1M757.6 306.2l12 12M758.7 311.7l10.3 10.4"/>
<path d="M759.7 317.3l5.2 5.2M780.2 319.8l2.6 2.7M780.2 315.3l6.4 6.4M780.2 310.8l6.7 6.7M780.2 306.3l6.7 6.8M780.2 301.9l6.7 6.7M686.9 320.8l1.7 1.7M704.2 320.1l2.3 2.4"/>
</g>
<!-- layer: Section Lines -->
<path d="M526 263.2h6.1v16.3M532.1 281.9v2.4M532.1 286.7v2.3M532.1 291.4v11.9M532.1 305.7v2.4M532.1 310.5v2.3M532.1 315.2v16.4h-6.1" fill="none" stroke="#000" stroke-width=".43"/>
<path d="M519.9 263.2l6.1-1v2zM519.9 331.6l6.1-1.1v2.1z" fill="#000" stroke="#000" stroke-width=".43"/>
<!-- layer: Parts Lists -->
<path d="M573.1 460.2h265.1v41.7h-265.1zM573.1 474.5h265.1M573.1 467.4h265.1M593 460.2v35.1M614 460.2v35.1M651.9 460.2v35.1M808.9 460.2v35.1M573.1 495.3h265.1M573.1 488.7h265.1M573.1 481.6h265.1" fill="none" stroke="#000" stroke-width=".43"/>
<!-- layer: Balloons -->
<g fill="none" stroke="#000" stroke-width=".43">
<path d="M76.9 225.3l24.3 16.5M236.6 245.3l-39.1 20.6M200.9 331.3l36.8 6.1M290.9 328.2l-38.2 8.7M333.1 401.5l-47.2 6.1"/>
<circle cx="70.6" cy="221.1" r="7.6"/>
<circle cx="243.4" cy="241.8" r="7.6"/>
<circle cx="245.2" cy="338.6" r="7.6"/>
<circle cx="278.3" cy="408.6" r="7.6"/>
</g>
<path d="M101.5 241.4l2.2 2.1-2.8-1.2zM194.8 267.3l2.5-1.9 .5 .9zM197.9 330.8h3.1l-.1 1zM290.7 327.7l3.1-.2-2.8 1.2zM333 401l3.1 .1-3 .9z" fill="#000" stroke="#000" stroke-width=".43"/>
<!-- layer: Titleblock -->
<path d="M708.1 501.9h130.1v44.2h-130.1zM708.1 539.8h130.1M708.1 527.1h130.1M717.5 527.1v12.7M742.9 539.8v6.3M793.7 539.8v6.3M825.5 527.1v12.7" fill="none" stroke="#000" stroke-width=".43"/>
<g font-size="8.5">
<text x="51.6" y="9.4">8</text>
<text x="159.5" y="9.4">7</text>
<text x="267.5" y="9.4">6</text>
<text x="375.4" y="9.3">5</text>
<text x="483.4" y="9.4">4</text>
<text x="591.3" y="9.4">3</text>
<text x="699.3" y="9.4">2</text>
<text x="807.2" y="9.4">1</text>
<text x="16" y="72.9">D</text>
<text x="841.4" y="72.9">D</text>
<text x="546" y="206.3">-11 TOP</text>
<text x="723.4" y="206.3">-11 ISO</text>
<text x="16" y="212.6">C</text>
<text x="841.4" y="212.6">C</text>
<text x="68.3" y="224.1">2</text>
<text x="241.2" y="244.8">4</text>
<text x="511.7" y="266.2">A</text>
<text x="511.7" y="334.6">A</text>
<text x="243.2" y="341.7">1</text>
<text x="16.2" y="352.3">B</text>
<text x="542.9" y="351.8">-11 BACK</text>
<text x="709.9" y="350.2">SECTION A-A</text>
<text x="841.7" y="352.3">B</text>
<text x="716.4" y="360.4">SCALE 2:1</text>
<text x="276" y="411.6">3</text>
<text x="228.2" y="473.9">-11 ASSY</text>
<text x="16.2" y="492">A</text>
<text x="841.7" y="492">A</text>
<text x="710.4" y="538.4">D</text>
<text x="750.4" y="536.7">OH3A3-10</text>
<text x="830.1" y="538.8">-</text>
<text x="51.6" y="555.5">8</text>
<text x="159.5" y="555.5">7</text>
<text x="267.5" y="555.5">6</text>
<text x="375.4" y="555.4">5</text>
<text x="483.4" y="555.5">4</text>
<text x="591.3" y="555.5">3</text>
<text x="699.3" y="555.5">2</text>
<text x="807.2" y="555.5">1</text>
</g>
<text font-size="5" x="760" y="525.2">https://www.OpenHornet.com</text>
<g font-size="4.3">
<text x="551.8" y="212.4">SCALE 2:1</text>
<text x="727.8" y="212.4">SCALE 2:1</text>
<text x="551.8" y="357.9">SCALE 2:1</text>
<text x="581.9" y="464.6">4</text>
<text x="602.3" y="464.6">3</text>
<text x="615.3" y="464.8">93625A200</text>
<text x="653.1" y="464.9">NYLOC HEX NUT, M5 X 0.8 MM</text>
<text x="810.2" y="464.9">SS</text>
<text x="581.9" y="471.7">3</text>
<text x="602.4" y="471.7">1</text>
<text x="615.3" y="472">93625A300</text>
<text x="653.1" y="472">NYLOC HEX NUT, M8 X 1.25MM</text>
<text x="810.2" y="472">SS</text>
<text x="581.9" y="478.8">2</text>
<text x="602.4" y="478.8">1</text>
<text x="615.3" y="479.1">93475A270</text>
<text x="653.3" y="479.1">93475A270 - FLAT WASHER, M8</text>
<text x="810.2" y="479.1">SS</text>
<text x="236.7" y="480.1">SCALE 2:1</text>
<text x="582" y="485.9">1</text>
<text x="602.4" y="485.9">1</text>
<text x="615.3" y="486.2">OH3A3-136</text>
<text x="653.1" y="486.2">BLOCK, LEFT PITCH DAMPER ANCHOR</text>
<text x="810" y="486.2">PETG</text>
<text x="577.9" y="493.5">ITEM</text>
<text x="599" y="493.4">QTY</text>
<text x="617.3" y="493.5">PART NUMBER</text>
<text x="715.9" y="493.5">DESCRIPTION</text>
<text x="812.8" y="493.5">MATERIAL</text>
<text x="693.3" y="500.1">PARTS LIST</text>
<text x="723.4" y="544.5">2:1 (From parent)</text>
<text x="809" y="544.5">2/9</text>
</g>
<g font-size="3.5">
<text x="708.9" y="530.9">SIZE</text>
<text x="718.9" y="530.5">DWG NO</text>
<text x="828.2" y="530.9">REV</text>
<text x="709.6" y="544.2">SCALE</text>
<text x="795" y="544.2">SHEET</text>
</g>
</svg>
